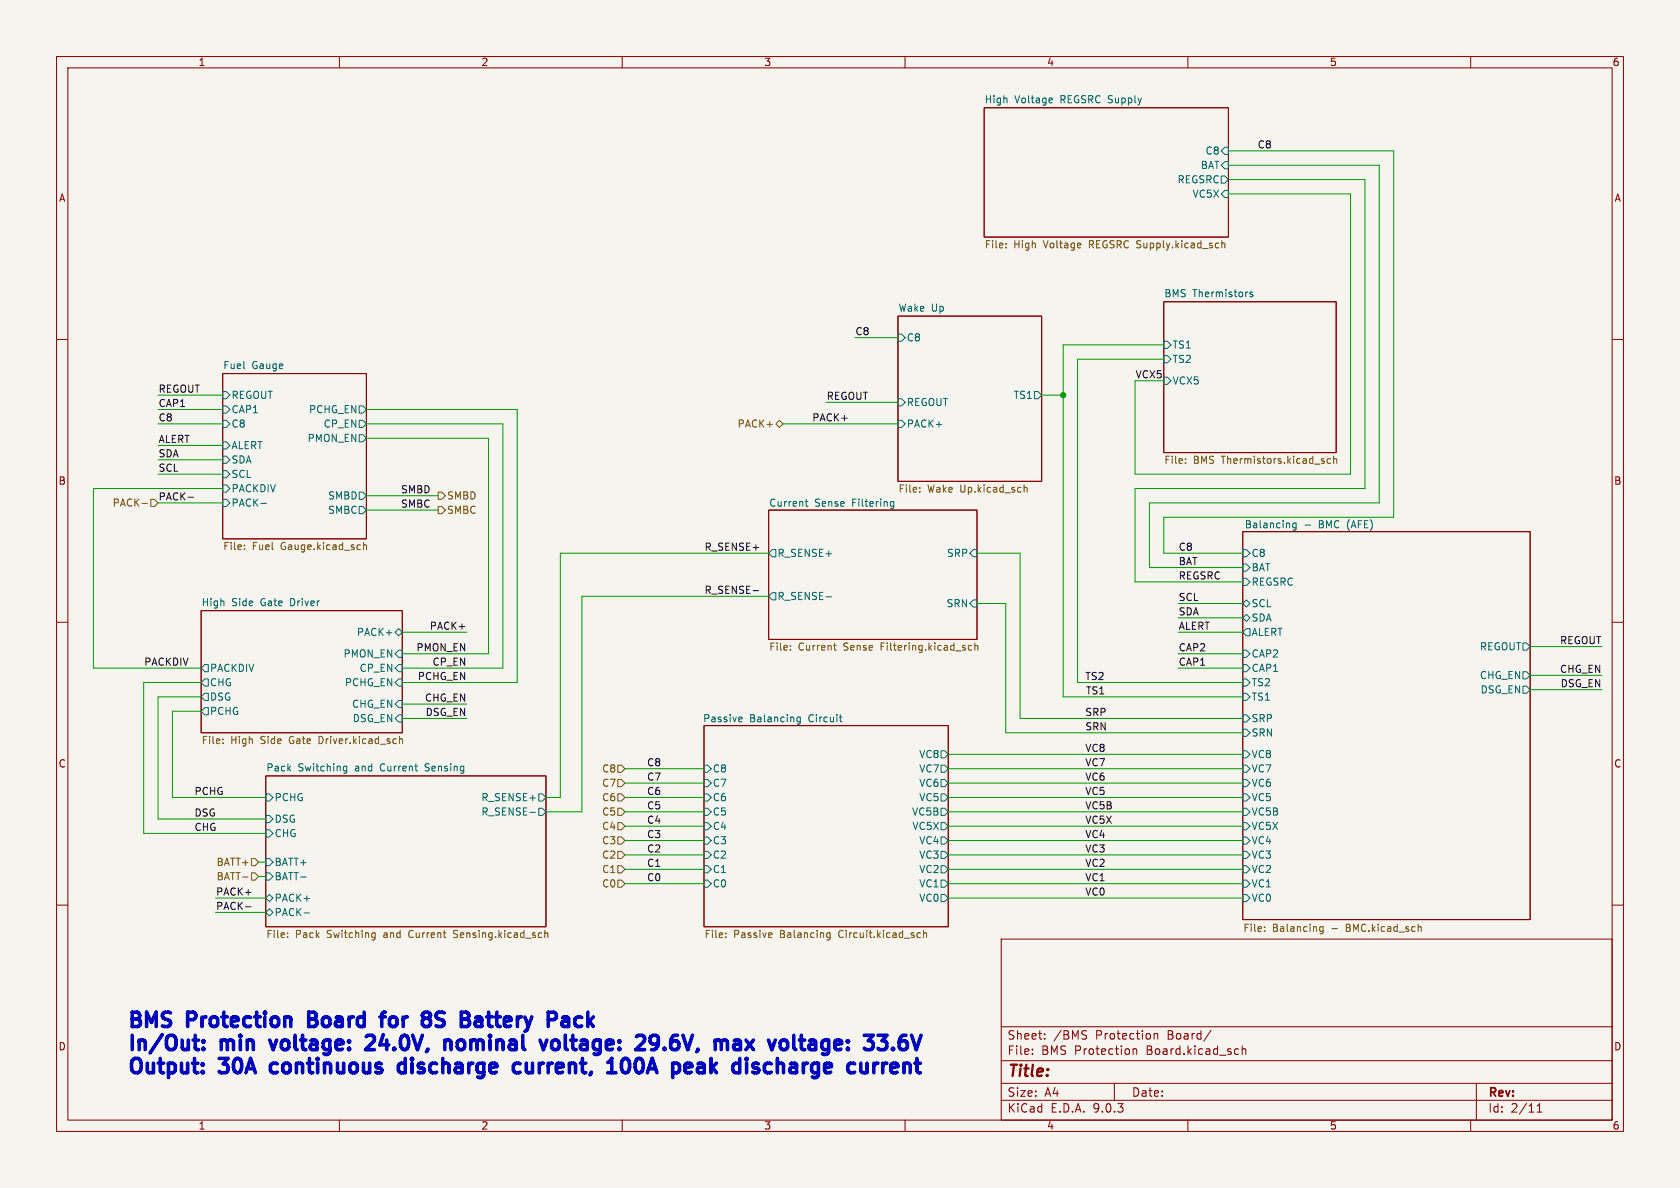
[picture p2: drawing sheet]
<svg xmlns="http://www.w3.org/2000/svg" width="297mm" height="210mm" viewBox="0 0 297 210" stroke-linecap="round" stroke-linejoin="round" font-family="sans-serif">
<path d="M0 0h297v210h-297z" fill="#f5f4ef" stroke="#f5f4ef" stroke-width=".18"/>
<g fill="none" stroke="#840000" stroke-width=".18">
<path d="M10 10h277v190h-277zM12 12h273v186h-273zM60 10v2M110 10v2M160 10v2M174 19.1h43.2v22.8h-43.2zM210 10v2M260 10v2M158.7 55.9h25.4v29.2h-25.4zM205.7 53.3h30.5v26.7h-30.5zM10 60h2M39.4 66h25.4v29.3h-25.4z"/>
<path d="M285 60h2M135.9 90.2h36.8v22.8h-36.8zM219.7 94h50.8v68.6h-50.8zM10 110h2M35.6 108h35.5v21.5h-35.5zM285 110h2M47 137.2h49.5v26.6h-49.5zM124.5 128.3h43.1v35.5h-43.1zM10 160h2M177 166h108v32h-108zM285 160h2M60 198v2"/>
<path d="M110 198v2M160 198v2M177 194.5h108M177 191.5h108M177 187.5h108M177 181.5h108M182.5 186.3v.1M182.5 185.5v.1M184.7 183.6v.1M184.7 182.8v.1M191.9 182.2l.2 .1M192 183.1l.1 .2-.1 .3"/>
<path d="M197 191.5v3M200.3 185.4v1M200.3 185.5l.2-.1 .4 .1 .1 .9M204 182.7v1M204 182.8l.2-.1 .4 .1 .1 .9M210 198v2M214.1 182.1l-1.3 2M218.8 185.4l.2 .1M219 186.3l-.2 .1M219.6 185.5l.2-.1 .4 .1v.9M219.6 184.9v1.5M260 198v2"/>
<path d="M261 191.5v6.5M271.7 196.6h.9M271.7 195.5l.5-.4v1.5"/>
</g>
<g fill="none" stroke="#006464" stroke-width=".18">
<path d="M185.9 17.3l.2 .3-.6 .2M186 18.1l-.1 .1M215.9 29.2l.6-.6h.7v1.2h-.7zM215.9 26.7l.6-.7h.7v1.3h-.7zM215.9 31.1h.6l.7 .7-.7 .6h-.6zM216.5 33.7h.7v1.2h-.7l-.6-.6zM158.7 59.1h.7l.6 .6-.6 .6h-.7zM221.4 51.7l-.3-.1-.1 .2v.2l.4 .1v.3h-.4M39.4 69.2h.6l.6 .7-.6 .6h-.6zM39.4 71.8h.6l.6 .6-.6 .6h-.6zM39.4 74.3h.6l.6 .6-.6 .7h-.6zM39.4 78.1h.6l.6 .6-.6 .7h-.6z"/>
<path d="M63.5 71.8h.6l.7 .6-.7 .6h-.6zM63.5 74.3h.6l.7 .6-.7 .7h-.6zM63.5 76.8h.6l.7 .7-.7 .6h-.6zM158.7 74.3h.7l.6 .6-.6 .7h-.7zM158.7 70.5h.7l.6 .6-.6 .7h-.7zM182.9 69.2h.6l.6 .7-.6 .6h-.6zM205.7 66.7h.7l.6 .6-.6 .6h-.7zM205.7 60.3h.7l.6 .7-.6 .6h-.7zM205.7 62.9h.7l.6 .6-.6 .6h-.7zM39.4 80.6h.6l.6 .7-.6 .6h-.6zM39.4 88.3h.6l.6 .6-.6 .6h-.6zM39.4 85.7h.6l.6 .7-.6 .6h-.6z"/>
<path d="M39.4 83.2h.6l.6 .6-.6 .7h-.6zM46.1 89h1M63.5 87h.6l.7 .6-.7 .7h-.6zM63.5 89.5h.6l.7 .7-.7 .6h-.6zM136.5 97.2h.7v1.2h-.7l-.6-.6zM142.3 88.7h.5M142.5 88.2v1.1l.3 .2M157.5 88.7h.5M157.5 89.4h.5M158 88.7v1l-.2 .2h-.3M172.1 97.2h.6v1.2h-.6l-.7-.6zM219.7 99.7h.6l.7 .6-.7 .7h-.6z"/>
<path d="M219.7 97.2h.6l.7 .6-.7 .6h-.6zM229.1 92.5v1l-.2 .2h-.3M229.1 92.5h-.3l-.3 .2 .2 .5h.4M230.7 92.8h1M36.2 117.5h.6v1.2h-.6l-.6-.6zM69.8 111.8l.7-.7 .6 .7-.6 .6zM70.5 117.5h.6v1.2h-.6l-.7-.6zM70.5 114.9h.6v1.3h-.6l-.7-.6zM136.5 104.8h.7v1.2h-.7l-.6-.6zM146 105.5h1M172.1 106h.6v1.3h-.6l-.7-.6zM219.7 102.2h.6l.7 .7-.7 .6h-.6z"/>
<path d="M219.7 117.5h.6l.7 .6-.7 .6h-.6zM219.7 114.9h.6l.7 .7-.7 .6h-.6zM219.7 106.7l.6-.7 .7 .7-.7 .6zM219.7 109.2l.6-.6 .7 .6-.7 .7zM220.3 111.1h.7v1.3h-.7l-.6-.6zM269.2 118.7h.7l.6 .7-.6 .6h-.7zM269.2 113.7h.7l.6 .6-.6 .6h-.7zM35.6 125.7l.6-.6h.6v1.3h-.6zM36.2 122.6h.6v1.2h-.6l-.6-.6zM36.2 120h.6v1.3h-.6l-.6-.6zM60.8 136.2l.1 .1 .4-.1M61.3 135.4v1.1l-.2 .2-.3-.1"/>
<path d="M61.3 135.5l-.4-.1-.1 .2M69.8 124.5l.7-.7h.6v1.3h-.6zM70.5 126.4h.6v1.2h-.6l-.7-.6zM70.5 120h.6v1.3h-.6l-.7-.6zM124.5 135.3h.6l.6 .6-.6 .6h-.6zM124.5 137.8h.6l.6 .6-.6 .7h-.6zM130.8 126.8h.3l.1 .3-.6 .1M131.1 127.5l-.3 .1M141.5 126.8h-.4l-.2 .2 .1 .5h.5M141.5 126.8v1l-.3 .2h-.3M148.4 126.8h.5M148.6 127.5l.3 .1"/>
<path d="M166.4 135.3h.6l.6 .6-.6 .6h-.6zM166.4 137.8h.6l.6 .6-.6 .7h-.6zM166.4 132.7h.6l.6 .7-.6 .6h-.6zM219.7 128.9h.6l.7 .6-.7 .7h-.6zM219.7 132.7h.6l.7 .7-.7 .6h-.6zM219.7 126.4h.6l.7 .6-.7 .6h-.6zM219.7 137.8h.6l.7 .6-.7 .7h-.6zM219.7 135.3h.6l.7 .6-.7 .6h-.6zM219.7 120h.6l.7 .7-.7 .6h-.6zM219.7 122.6h.6l.7 .6-.7 .6h-.6zM269.2 121.3h.7l.6 .6-.6 .7h-.7zM47 144.1h.6l.7 .7-.7 .6h-.6z"/>
<path d="M47 151.8h.6l.7 .6-.7 .6h-.6zM47 154.3h.6l.7 .6-.7 .7h-.6zM47 146.7h.6l.7 .6-.7 .7h-.6zM47 140.3h.6l.7 .7-.7 .6h-.6zM47 158.8l.6-.7 .7 .7-.7 .6zM53.1 155h1M93.7 143.6h1M95.2 140.3h.7l.6 .7-.6 .6h-.7zM95.2 142.9h.7l.6 .6-.6 .6h-.7zM124.5 142.9h.6l.6 .6-.6 .6h-.6zM124.5 155.6h.6l.6 .6-.6 .6h-.6zM124.5 148h.6l.6 .6-.6 .6h-.6z"/>
<path d="M124.5 145.4h.6l.6 .7-.6 .6h-.6zM124.5 150.5h.6l.6 .6-.6 .7h-.6zM124.5 140.3h.6l.6 .7-.6 .6h-.6zM124.5 153h.6l.6 .7-.6 .6h-.6zM166.4 140.3h.6l.6 .7-.6 .6h-.6zM166.4 148h.6l.6 .6-.6 .6h-.6zM166.4 158.1h.6l.6 .7-.6 .6h-.6zM166.4 142.9h.6l.6 .6-.6 .6h-.6zM166.4 145.4h.6l.6 .7-.6 .6h-.6zM166.4 150.5h.6l.6 .6-.6 .7h-.6zM166.4 155.6h.6l.6 .6-.6 .6h-.6zM166.4 153h.6l.6 .7-.6 .6h-.6z"/>
<path d="M219.7 158.1h.6l.7 .7-.7 .6h-.6zM219.7 155.6h.6l.7 .6-.7 .6h-.6zM219.7 145.4h.6l.7 .7-.7 .6h-.6zM219.7 142.9h.6l.7 .6-.7 .6h-.6zM219.7 148h.6l.7 .6-.7 .6h-.6zM219.7 140.3h.6l.7 .7-.7 .6h-.6zM219.7 150.5h.6l.7 .6-.7 .7h-.6zM219.7 153h.6l.7 .7-.7 .6h-.6zM47 161.3l.6-.6 .7 .6-.7 .6zM53.8 161.4h.9"/>
</g>
<g fill="none" stroke="#725600" stroke-width=".18">
<path d="M177.8 43.7v.1M177.8 43v.2M216 42.5v1.3M216 43.1l.2-.1h.3v.8M137.2 74.9l.6-.6 .6 .6-.6 .7zM25.1 89h1M26.7 88.3h.6l.6 .6-.6 .6h-.6zM43.2 97v.2M43.2 96.4v.1M64.3 95.9v1.3M64.3 96.4l.1-.1 .3 .1 .1 .8M77.5 89.5h.6l.6 .7-.6 .6h-.6z"/>
<path d="M77.5 87h.6l.6 .6-.6 .7h-.6zM162.6 86.9v.1M162.6 86.2v.1M181 85.7v1.3M181 86.3l.2-.1h.3l.1 .8M209.6 81.8v.1M209.6 81.1v.2M235.2 81.1h-.3l-.3 .2 .1 .6h.5M235.8 81.2l.2-.1h.3v.8M235.8 80.6v1.3M139.7 114.8v.1M139.7 114.2v.1"/>
<path d="M147.4 114.1h.4M147.5 114.8l.3 .1M171.8 114.2l-.4-.1-.2 .2 .1 .6h.5M172.3 114.2l.2-.1 .3 .1 .1 .7M172.3 113.7v1.2M39.4 131.3v.1M39.4 130.7v.1M70.6 130.2v1.2M70.6 130.7l.2-.1 .3 .1 .1 .7M109.2 135.3h.7l.6 .6-.6 .6h-.7zM109.2 137.8h.7l.6 .6-.6 .7h-.7zM42.9 155h1"/>
<path d="M44.4 151.8h.7l.6 .6-.6 .6h-.7zM44.4 154.3h.7l.6 .6-.6 .7h-.7zM109.2 140.3h.7l.6 .7-.6 .6h-.7zM109.2 145.4h.7l.6 .7-.6 .6h-.7zM109.2 150.5h.7l.6 .6-.6 .7h-.7zM109.2 153h.7l.6 .7-.6 .6h-.7zM109.2 142.9h.7l.6 .6-.6 .6h-.7zM109.2 148h.7l.6 .6-.6 .6h-.7zM109.2 155.6h.7l.6 .6-.6 .6h-.7zM50.8 165.6v.1M50.8 165v.1M66 164.9l.3 .1"/>
<path d="M66.3 164.9v1l-.1 .2-.3 .1M66.3 165.7h-.3M80.2 165.7h.2M80.4 164.5l-.2 .2 .2 .4M96.3 165l.2-.1 .3 .1 .1 .7M96.3 164.5v1.2M128.3 165.6v.1M128.3 165v.1M136.4 165l.1 .2-.6 .1M146.3 165.7h.5M146.3 165h.5M146.8 164.9v1l-.3 .3-.3-.1"/>
<path d="M162.4 164.9l.3 .1M162.7 165.7h-.3M163.3 165l.1-.1 .3 .1 .1 .7M163.3 164.5v1.2M223.6 164.5v.1M223.6 163.9v.1M233.9 163.8v1l-.2 .3-.3-.1M233.9 163.9l-.4-.1-.2 .2 .1 .6h.5M235.5 164.2h.9M250.9 163.8l.4 .2v.6"/>
</g>
<path d="M33.2 87.9h1M133.1 104.4h1M43.4 160.3h1" fill="none" stroke="#0f0f0f" stroke-width=".18"/>
<g fill="none" stroke="#009600" stroke-width=".18">
<path d="M217.2 26.7h29.2v64.7h-40.7v6.4h14M217.2 29.2h26.6v59.7h-40.6v11.4h16.5M217.2 34.3h21.6v49.5h-38.1v-16.5h5M217.2 31.8h24.1v54.6h-40.6v16.5h19M151.1 59.7h7.6M27.9 74.9h11.5M27.9 69.9h11.5M27.9 72.4h11.5M27.9 78.7h11.5M64.8 72.4h26.6v48.3h-20.3M64.8 74.9h24.1v43.2h-17.8M64.8 77.5h21.6v38.1h-15.3"/>
<path d="M138.4 74.9h20.3M146 71.1h12.7M184.1 69.9h3.9M205.7 63.5h-15.2v57.2h29.2M205.7 61h-17.7v62.2h31.7M27.9 88.9h11.5M27.9 83.8h11.5M27.9 81.3h11.5M39.4 86.4h-22.9v31.7h19.1M64.8 90.2h12.7M64.8 87.6h12.7M135.9 97.8h-36.8v43.2h-2.6"/>
<path d="M172.7 97.8h7.6v29.2h39.4M71.1 111.8h11.4M135.9 105.4h-33v38.1h-6.4M172.7 106.7h5.1v22.8h41.9M208.3 118.1h11.4M208.3 106.7h11.4M208.3 115.6h11.4M208.3 111.8h11.4M208.3 109.2h11.4M270.5 119.4h12.7M270.5 114.3h12.7M35.6 120.7h-10.2v26.6h21.6"/>
<path d="M35.6 125.7h-5.1v15.3h16.5M35.6 123.2h-7.7v21.6h19.1M71.1 127h11.4M71.1 124.5h11.4M110.5 135.9h14M110.5 138.4h14M167.6 135.9h52.1M167.6 138.4h52.1M167.6 133.4h52.1M270.5 121.9h12.7M38.1 158.8h8.9M45.7 154.9h1.3"/>
<path d="M45.7 152.4h1.3M110.5 141h14M110.5 146.1h14M110.5 143.5h14M110.5 151.1h14M110.5 148.6h14M110.5 153.7h14M110.5 156.2h14M167.6 141h52.1M167.6 146.1h52.1M167.6 143.5h52.1M167.6 151.1h52.1"/>
<path d="M167.6 148.6h52.1M167.6 153.7h52.1M167.6 156.2h52.1M167.6 158.8h52.1M38.1 161.3h8.9"/>
</g>
<g fill="none" stroke="#0000c2" stroke-width=".63">
<path d="M55.4 178.9h-.8v2.6h.9M67.2 179.8h.9M68.1 178.9l-.5 .1-.1 .3M69.7 179.8a.69 .69 0 0 0-.8 .5v.7a.69 .69 0 0 0 .8 .5M78.5 179l-.9-.1a.62 .62 0 0 0-.5 .6 .62 .62 0 0 0 .5 .6l.7 .3M84.3 179.8h.5l.4 .3v1.4M86 179.8h1M86.4 178.9v2.2l.4 .4M102.8 179.9l-.7-.1-.5 .5v.7l.3 .3 .2 .2 .7-.2M34.1 183.9h1M34.6 185.4l.5 .1M36 185.3l.1 .1-.1 .1"/>
<path d="M36 185.3l-.2 .1 .2 .1M36 184v.2M36 185.3v.2M36 184l.1 .1-.1 .1M36 184l-.2 .1 .2 .1M47.7 183.9l.6 1.6 .6-1.6M48.8 187.9l-.8 .2-.2 .3v.8l.1 .2 .4 .2h.5M54.6 180.1h.8M66.2 183.7l-.1 .4-1.5 1.4h1.6M67.8 182.9l-.6 1.8h1.5M68.4 183.9v1.6M69.7 185.3l.1 .1-.1 .1"/>
<path d="M69.7 185.3l-.1 .1 .1 .1M69.7 185.3v.2M70.9 183.5a1.49 1.49 0 0 0 .5 2 .65 .65 0 0 0 .7-.4l.1-.5-.1-1.1M71.6 188.1l-.7-.2-.5 .5v.8l.3 .3 .2 .1 .7-.1M71.6 187.1v2.5M73 183l.8 2.5 .9-2.5M75.6 185.4l-.2 .5M77.1 181.3l.3 .2 .9-.2M78.6 184.1a.63 .63 0 0 1 1.1 .1v1.3M78.6 183.9v1.6M80.9 184.1a.69 .69 0 0 1 .7-.3 .69 .69 0 0 1 .6 .5v.8a.69 .69 0 0 1-.7 .5 .69 .69 0 0 1-.7-.5v-.8zM85.2 181.3l-.9 .2"/>
<path d="M85.2 180.4l-.9 .1M91.2 187.9l.8 .2M92 189.5l-.8 .1M93 187.9v1.4l.2 .2a.69 .69 0 0 0 .9-.1M94.1 187.9v1.7M98.8 184.3v.8a.69 .69 0 0 1-1 .3M99.9 183v2.2l.4 .3M109.9 188.1a1.35 1.35 0 0 0 .6 1.5 .65 .65 0 0 0 .7-.4l.1-1.1M112.3 188.1a1.63 1.63 0 0 0 .3 1.4M116.1 183.1l.2 .2a2.14 2.14 0 0 1-.3 2M116.4 184.1l-.3 .4M117.5 185.3l.1 .1-.1 .1"/>
<path d="M117.5 185.3l-.1 .1 .1 .1M117.5 185.3v.2M119.8 183a1.01 1.01 0 0 0-1.2 1.1v1l.2 .3 .7 .1 .4-.2 .1-.8-.2-.4-.8-.1-.4 .5M120.7 183l.9 2.5 .8-2.5M123.4 188.1l.2-.2 .8 .2 .1 .2v1.3M123.4 185.4l-.2 .5M124.5 188.6l-.9 .1a.5 .5 0 0 0-.3 .5 .5 .5 0 0 0 .3 .4l.9-.1M126.4 184.1a.63 .63 0 0 1 1.1 .1M126.4 183.9v1.6M127.5 184.2l.4-.3 .6 .1 .1 .2v1.3M127.5 184.2v1.3M129.8 184l.3-.1 .7 .1 .1 .2v1.3"/>
<path d="M130.9 184.5l-.8 .1a.5 .5 0 0 0-.4 .5 .5 .5 0 0 0 .4 .4l.8-.1M131.9 183.9l1.3 1.6M133.2 183.9l-1.3 1.6M135.4 189.5l.2 .1 .7-.1M135.4 188.1l.2-.2 .7 .2M140.3 183v2.2M141.7 183v2.2M143.4 183.9h.4l.4 .3v1.3M144.2 185.4l-.8 .1M144.2 184.5l-.8 .1M157.5 188.3v1l.1 .2 .3 .1 .7-.1M158.7 188.6l-1.2 .2"/>
<path d="M161.1 183l.9 2.5 .8-2.5"/>
</g>
<circle cx="188" cy="69.9" r=".46" fill="#009600" stroke="#009600" stroke-width=".18"/>
<g font-size="3.5" fill="#0000c2">
<text x="22.4" y="182.5">BMS</text>
<text x="33.5" y="182.5">Protection</text>
<text x="56.4" y="182.5">Board</text>
<text x="70.7" y="182.5">for</text>
<text x="79.3" y="182.5">8S</text>
<text x="87.5" y="182.5">Battery</text>
<text x="104.3" y="182.5">Pack</text>
<text x="22.4" y="186.6">In/Out:</text>
<text x="22.4" y="190.7">Output:</text>
<text x="39.4" y="190.7">30A</text>
<text x="39.5" y="186.6">min</text>
<text x="49.7" y="190.7">continuous</text>
<text x="49.7" y="186.6">voltage:</text>
<text x="73.7" y="190.7">discharge</text>
<text x="83.2" y="186.6">nominal</text>
<text x="95.4" y="190.7">current,</text>
<text x="101.7" y="186.6">voltage:</text>
<text x="113.5" y="190.7">100A</text>
<text x="126.3" y="190.7">peak</text>
<text x="135.2" y="186.6">max</text>
<text x="138.4" y="190.7">discharge</text>
<text x="146.3" y="186.6">voltage:</text>
<text x="160.2" y="190.7">current</text>
</g>
<text font-size="2.8" fill="#840000" x="178" y="190.9">Title:</text>
<g font-size="2.1" fill="#840000">
<text x="178" y="184">Sheet:</text>
<text x="186.2" y="184">/BMS</text>
<text x="193.7" y="184">Protection</text>
<text x="206.5" y="184">Board/</text>
<text x="178" y="186.7">File:</text>
<text x="184.1" y="186.7">BMS Protection</text>
<text x="202.8" y="186.7">Board.kicad_sch</text>
<text x="178" y="196.9">KiCad</text>
<text x="178" y="194.1">Size:</text>
<text x="184.7" y="194.1">A4</text>
<text x="185.7" y="196.9">E.D.A.</text>
<text x="193.3" y="196.9">9.0.3</text>
<text x="200" y="194.1">Date:</text>
<text x="263" y="194.3">Rev:</text>
<text x="263" y="196.9">Id:</text>
<text x="267.1" y="196.9">2/11</text>
</g>
<g font-size="1.8" fill="#840000">
<text x="35" y="11.9">1</text>
<text x="85" y="11.9">2</text>
<text x="135" y="11.9">3</text>
<text x="185" y="11.9">4</text>
<text x="235" y="11.9">5</text>
<text x="285" y="11.9">6</text>
<text x="10.3" y="35.9">A</text>
<text x="285.3" y="35.9">A</text>
<text x="10.3" y="85.9">B</text>
<text x="285.3" y="85.9">B</text>
<text x="10.3" y="135.9">C</text>
<text x="285.3" y="135.9">C</text>
<text x="10.3" y="185.9">D</text>
<text x="285.3" y="185.9">D</text>
<text x="35" y="199.9">1</text>
<text x="85" y="199.9">2</text>
<text x="135" y="199.9">3</text>
<text x="185" y="199.9">4</text>
<text x="235" y="199.9">5</text>
<text x="285" y="199.9">6</text>
</g>
<g font-size="1.8" fill="#006464">
<text x="174" y="18.3">High</text>
<text x="179.4" y="18.3">Voltage</text>
<text x="187.6" y="18.3">REGSRC Supply</text>
<text x="213" y="27.5">C8</text>
<text x="208.1" y="32.6">REGSRC</text>
<text x="210.7" y="35.2">VC5X</text>
<text x="212.2" y="30.1">BAT</text>
<text x="205.7" y="52.6">BMS</text>
<text x="210.8" y="52.6">Thermistors</text>
<text x="158.7" y="55.2">Wake</text>
<text x="164.6" y="55.2">Up</text>
<text x="39.4" y="65.3">Fuel</text>
<text x="44.5" y="65.3">Gauge</text>
<text x="160.2" y="60.6">C8</text>
<text x="207.2" y="61.8">TS1</text>
<text x="207.2" y="64.4">TS2</text>
<text x="40.8" y="70.7">REGOUT</text>
<text x="160.2" y="72">REGOUT</text>
<text x="179.1" y="70.7">TS1</text>
<text x="207.2" y="68.2">VCX5</text>
<text x="40.8" y="73.3">CAP1</text>
<text x="40.8" y="75.8">C8</text>
<text x="54.5" y="73.3">PCHG_EN</text>
<text x="57.1" y="75.8">CP_EN</text>
<text x="160.2" y="75.8">PACK+</text>
<text x="40.8" y="82.1">SDA</text>
<text x="40.8" y="79.6">ALERT</text>
<text x="54.3" y="78.3">PMON_EN</text>
<text x="40.8" y="89.8">PACK-</text>
<text x="40.8" y="87.2">PACKDIV</text>
<text x="40.8" y="84.7">SCL</text>
<text x="57.9" y="88.5">SMBD</text>
<text x="135.9" y="89.7">Current</text>
<text x="144" y="89.7">Sense</text>
<text x="150.8" y="89.7">Filtering</text>
<text x="57.9" y="91">SMBC</text>
<text x="220" y="93.5">Balancing</text>
<text x="233.3" y="93.5">BMC (AFE)</text>
<text x="137.4" y="98.7">R_SENSE+</text>
<text x="167.3" y="98.7">SRP</text>
<text x="221.2" y="101.2">BAT</text>
<text x="221.2" y="98.7">C8</text>
<text x="35.6" y="107.2">High</text>
<text x="41" y="107.2">Side</text>
<text x="46.2" y="107.2">Gate</text>
<text x="51.6" y="107.2">Driver</text>
<text x="137.4" y="106.3">R_SENSE-</text>
<text x="167.2" y="107.5">SRN</text>
<text x="221.2" y="103.7">REGSRC</text>
<text x="221.2" y="107.5">SCL</text>
<text x="63" y="112.6">PACK+</text>
<text x="221.2" y="110.1">SDA</text>
<text x="221.2" y="112.6">ALERT</text>
<text x="37" y="119">PACKDIV</text>
<text x="60.6" y="116.4">PMON_EN</text>
<text x="63.5" y="119">CP_EN</text>
<text x="221.2" y="119">CAP1</text>
<text x="221.2" y="116.4">CAP2</text>
<text x="261.5" y="115.2">REGOUT</text>
<text x="37" y="124.1">DSG</text>
<text x="37" y="121.5">CHG</text>
<text x="60.9" y="121.5">PCHG_EN</text>
<text x="62.1" y="125.3">CHG_EN</text>
<text x="221.2" y="121.5">TS2</text>
<text x="221.2" y="124.1">TS1</text>
<text x="261.5" y="120.2">CHG_EN</text>
<text x="261.6" y="122.8">DSG_EN</text>
<text x="37" y="126.6">PCHG</text>
<text x="62.3" y="127.9">DSG_EN</text>
<text x="124.2" y="127.8">Passive</text>
<text x="132.5" y="127.8">Balancing</text>
<text x="143.1" y="127.8">Circuit</text>
<text x="221.2" y="130.4">SRN</text>
<text x="221.2" y="127.9">SRP</text>
<text x="47" y="136.4">Pack</text>
<text x="52.7" y="136.4">Switching</text>
<text x="62.9" y="136.4">and</text>
<text x="67.5" y="136.4">Current</text>
<text x="75.6" y="136.4">Sensing</text>
<text x="125.9" y="136.8">C8</text>
<text x="162.4" y="136.8">VC7</text>
<text x="162.4" y="134.2">VC8</text>
<text x="221.2" y="134.2">VC8</text>
<text x="221.2" y="136.8">VC7</text>
<text x="48.5" y="141.8">PCHG</text>
<text x="85" y="141.8">R_SENSE+</text>
<text x="125.9" y="139.3">C7</text>
<text x="125.9" y="141.8">C6</text>
<text x="162.4" y="141.8">VC5</text>
<text x="162.4" y="139.3">VC6</text>
<text x="221.2" y="139.3">VC6</text>
<text x="221.2" y="141.8">VC5</text>
<text x="48.5" y="145.6">DSG</text>
<text x="48.5" y="148.2">CHG</text>
<text x="85" y="144.4">R_SENSE-</text>
<text x="125.9" y="144.4">C5</text>
<text x="125.9" y="149.5">C3</text>
<text x="125.9" y="146.9">C4</text>
<text x="161.1" y="144.4">VC5B</text>
<text x="161.2" y="146.9">VC5X</text>
<text x="162.4" y="149.5">VC4</text>
<text x="221.2" y="146.9">VC5X</text>
<text x="221.2" y="144.4">VC5B</text>
<text x="221.2" y="149.5">VC4</text>
<text x="48.5" y="153.3">BATT+</text>
<text x="48.5" y="155.8">BATT-</text>
<text x="125.9" y="152">C2</text>
<text x="125.9" y="154.5">C1</text>
<text x="162.4" y="152">VC3</text>
<text x="162.4" y="154.5">VC2</text>
<text x="221.2" y="152">VC3</text>
<text x="221.2" y="154.5">VC2</text>
<text x="48.5" y="159.6">PACK+</text>
<text x="125.9" y="157.1">C0</text>
<text x="162.4" y="159.6">VC0</text>
<text x="162.4" y="157.1">VC1</text>
<text x="221.2" y="159.6">VC0</text>
<text x="221.2" y="157.1">VC1</text>
<text x="48.5" y="162.2">PACK-</text>
</g>
<g font-size="1.8" fill="#0f0f0f">
<text x="222.2" y="26.3">C8</text>
<text x="151.1" y="59.3">C8</text>
<text x="27.9" y="69.5">REGOUT</text>
<text x="146" y="70.8">REGOUT</text>
<text x="200.7" y="67">VCX5</text>
<text x="27.9" y="72">CAP1</text>
<text x="27.9" y="74.6">C8</text>
<text x="143.5" y="74.6">PACK+</text>
<text x="27.9" y="78.4">ALERT</text>
<text x="27.9" y="80.9">SDA</text>
<text x="27.9" y="83.5">SCL</text>
<text x="27.9" y="88.6">PACK-</text>
<text x="70.8" y="89.8">SMBC</text>
<text x="70.8" y="87.3">SMBD</text>
<text x="124.5" y="97.4">R_SENSE+</text>
<text x="208.3" y="97.4">C8</text>
<text x="208.3" y="100">BAT</text>
<text x="124.5" y="105.1">R_SENSE-</text>
<text x="208.3" y="106.3">SCL</text>
<text x="208.3" y="102.5">REGSRC</text>
<text x="75.9" y="111.4">PACK+</text>
<text x="208.3" y="108.9">SDA</text>
<text x="208.3" y="111.4">ALERT</text>
<text x="275.7" y="114">REGOUT</text>
<text x="25.4" y="117.8">PACKDIV</text>
<text x="73.5" y="115.2">PMON_EN</text>
<text x="76.4" y="117.8">CP_EN</text>
<text x="208.3" y="117.8">CAP1</text>
<text x="208.3" y="115.2">CAP2</text>
<text x="275.7" y="119">CHG_EN</text>
<text x="73.8" y="120.3">PCHG_EN</text>
<text x="75" y="124.1">CHG_EN</text>
<text x="191.8" y="120.3">TS2</text>
<text x="191.9" y="122.8">TS1</text>
<text x="275.8" y="121.6">DSG_EN</text>
<text x="75.2" y="126.7">DSG_EN</text>
<text x="191.8" y="126.7">SRP</text>
<text x="191.8" y="129.2">SRN</text>
<text x="114.3" y="135.5">C8</text>
<text x="191.8" y="135.5">VC7</text>
<text x="191.8" y="133">VC8</text>
<text x="34.3" y="140.6">PCHG</text>
<text x="114.3" y="140.6">C6</text>
<text x="114.3" y="138.1">C7</text>
<text x="114.3" y="143.2">C5</text>
<text x="191.8" y="140.6">VC5</text>
<text x="191.8" y="143.2">VC5B</text>
<text x="191.8" y="138.1">VC6</text>
<text x="34.3" y="144.4">DSG</text>
<text x="34.3" y="147">CHG</text>
<text x="114.3" y="148.2">C3</text>
<text x="114.3" y="145.7">C4</text>
<text x="191.8" y="145.7">VC5X</text>
<text x="191.8" y="148.2">VC4</text>
<text x="114.3" y="155.9">C0</text>
<text x="114.3" y="150.8">C2</text>
<text x="114.3" y="153.3">C1</text>
<text x="191.8" y="153.3">VC2</text>
<text x="191.8" y="155.9">VC1</text>
<text x="191.8" y="150.8">VC3</text>
<text x="38.1" y="158.4">PACK+</text>
<text x="38.1" y="160.9">PACK-</text>
<text x="191.8" y="158.4">VC0</text>
</g>
<g font-size="1.8" fill="#725600">
<text x="174" y="44.2">File:</text>
<text x="179.2" y="44.2">High</text>
<text x="184.6" y="44.2">Voltage</text>
<text x="192.8" y="44.2">REGSRC Supply.kicad_sch</text>
<text x="130.3" y="75.8">PACK+</text>
<text x="205.7" y="82.3">File:</text>
<text x="211" y="82.3">BMS</text>
<text x="216.1" y="82.3">Thermistors.kicad_sch</text>
<text x="19.8" y="89.8">PACK-</text>
<text x="78.9" y="88.5">SMBD</text>
<text x="158.7" y="87.4">File:</text>
<text x="164" y="87.4">Wake</text>
<text x="169.9" y="87.4">Up.kicad_sch</text>
<text x="78.9" y="91">SMBC</text>
<text x="39.4" y="97.6">File:</text>
<text x="44.6" y="97.6">Fuel</text>
<text x="49.8" y="97.6">Gauge.kicad_sch</text>
<text x="135.9" y="115.3">File:</text>
<text x="141.1" y="115.3">Current</text>
<text x="149.2" y="115.3">Sense</text>
<text x="156" y="115.3">Filtering.kicad_sch</text>
<text x="35.6" y="131.9">File:</text>
<text x="40.8" y="131.9">High</text>
<text x="46.2" y="131.9">Side</text>
<text x="51.4" y="131.9">Gate</text>
<text x="56.8" y="131.9">Driver.kicad_sch</text>
<text x="106.3" y="136.8">C8</text>
<text x="106.3" y="141.8">C6</text>
<text x="106.3" y="139.3">C7</text>
<text x="106.3" y="146.9">C4</text>
<text x="106.3" y="144.4">C5</text>
<text x="106.3" y="149.5">C3</text>
<text x="38.2" y="153.3">BATT+</text>
<text x="38.2" y="155.8">BATT-</text>
<text x="106.3" y="152">C2</text>
<text x="106.3" y="154.5">C1</text>
<text x="106.3" y="157.1">C0</text>
<text x="47" y="166.1">File:</text>
<text x="52.2" y="166.1">Pack</text>
<text x="57.9" y="166.1">Switching</text>
<text x="68.1" y="166.1">and</text>
<text x="72.7" y="166.1">Current</text>
<text x="80.8" y="166.1">Sensing.kicad_sch</text>
<text x="124.5" y="166.1">File:</text>
<text x="129.7" y="166.1">Passive</text>
<text x="138" y="166.1">Balancing</text>
<text x="148.5" y="166.1">Circuit.kicad_sch</text>
<text x="219.7" y="165">File:</text>
<text x="224.9" y="165">Balancing</text>
<text x="238.2" y="165">BMC.kicad_sch</text>
</g>
</svg>
